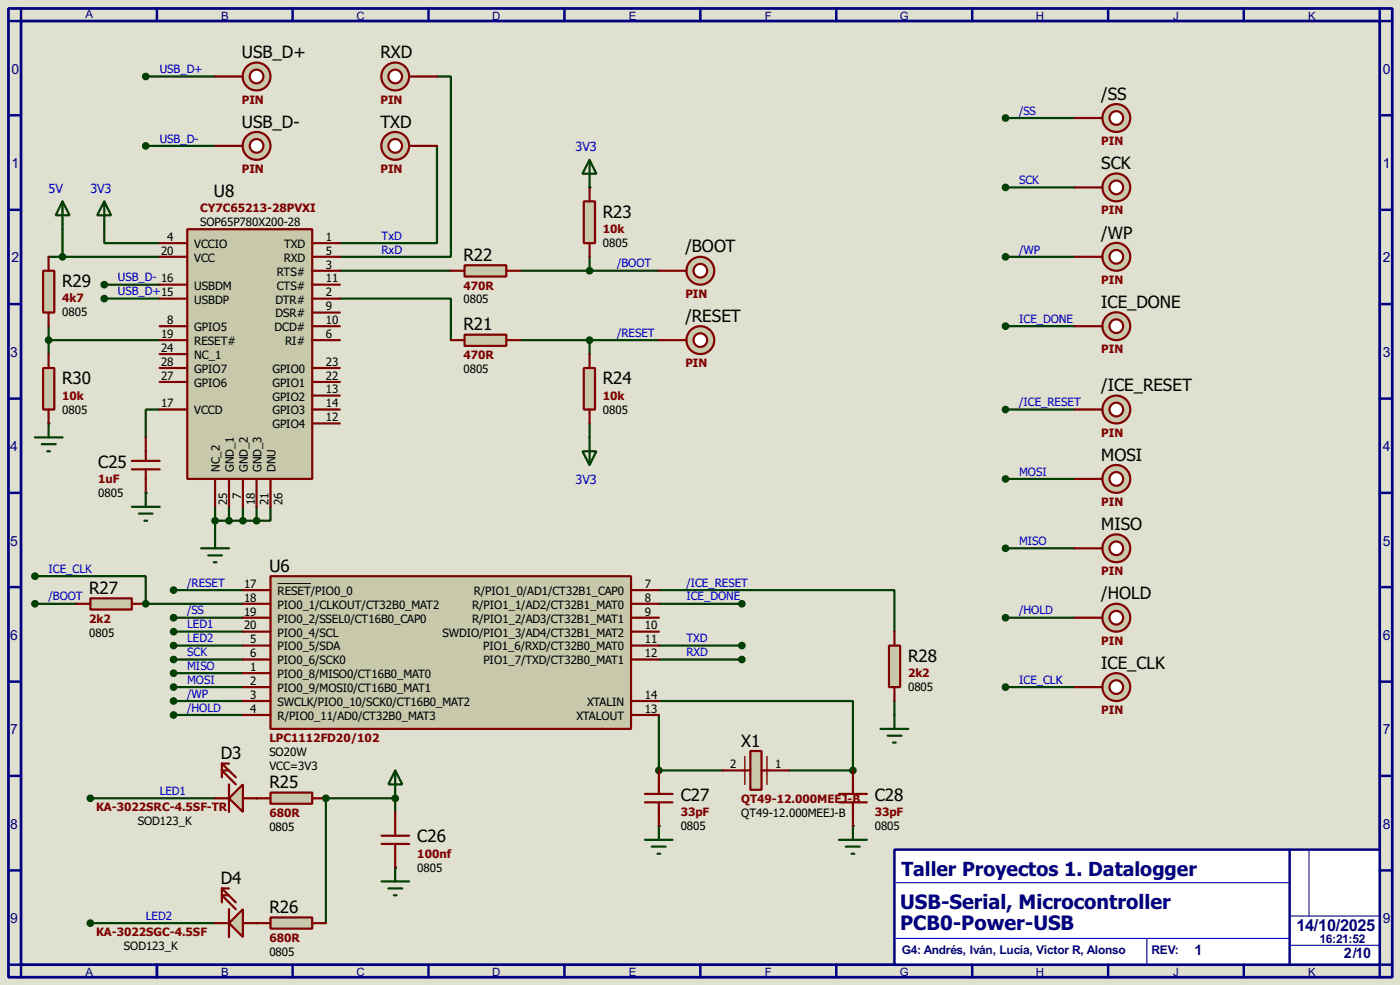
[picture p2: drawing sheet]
<svg xmlns="http://www.w3.org/2000/svg" width="256mm" height="180mm" viewBox="0 0 256 180" stroke-linecap="round" stroke-linejoin="round" font-family="sans-serif">
<path d="M0 0h256.5v180.3h-256.5z" fill="#e0e0d0"/>
<path d="M1.6 1.6h253.5v177.3h-253.5zM3.9 3.9h248.9v172.7h-248.9z" fill="none" stroke="#000080" stroke-width=".5"/>
<path d="M3.9 1.6v2.3h-2.3M28.8 1.6v2.3" fill="none" stroke="#000080" stroke-width=".45"/>
<path d="M163.9 155.5h88.9v21.1h-88.9z" fill="#fff" stroke="#000080" stroke-width=".45"/>
<g fill="none" stroke="#000080" stroke-width=".45">
<path d="M53.6 1.6v2.3M78.5 1.6v2.3M103.4 1.6v2.3M128.3 1.6v2.3M153.2 1.6v2.3M178.1 1.6v2.3M203 1.6v2.3M227.9 1.6v2.3M252.8 1.6v2.3h2.3M1.6 21.1h2.3M1.6 38.4h2.3M252.8 21.1h2.3"/>
<path d="M252.8 38.4h2.3M1.6 55.7h2.3M252.8 55.7h2.3M1.6 73h2.3M252.8 73h2.3M1.6 90.2h2.3M252.8 90.2h2.3M1.6 107.5h2.3M252.8 107.5h2.3M1.6 124.8h2.3M252.8 124.8h2.3M1.6 142h2.3"/>
<path d="M1.6 159.3h2.3M236.3 155.5v21.1M252.8 142h2.3M252.8 159.3h2.3M1.6 176.6h2.3v2.3M28.8 176.6v2.3M53.6 176.6v2.3M78.5 176.6v2.3M103.4 176.6v2.3M128.3 176.6v2.3M153.2 176.6v2.3M178.1 176.6v2.3"/>
<path d="M203 176.6v2.3M227.9 176.6v2.3M255.1 176.6h-2.3v2.3"/>
</g>
<path d="M239.8 155.5v12.2M163.9 171.8h72.4M164.1 161.6h71.9M210.1 171.8v4.8M236.3 167.7h16.2M236.3 173h16.5" fill="none" stroke="#0000c0" stroke-width=".2"/>
<path d="M120.7 108h43.2v7.6M163.9 128.3v2.6" fill="none" stroke="#004000" stroke-width=".4"/>
<circle cx="8.9" cy="77.5" r=".2" fill="#004000"/>
<path d="M120.7 128.3h35.6v12.7M120.7 130.9v10.1" fill="none" stroke="#004000" stroke-width=".4"/>
<g fill="#004000">
<circle cx="120.7" cy="151.2" r=".2"/>
<circle cx="120.7" cy="141" r=".2"/>
<circle cx="156.3" cy="151.2" r=".2"/>
<circle cx="156.3" cy="141" r=".2"/>
</g>
<path d="M26.7 14h12.7M26.7 26.7h12.7M6.4 110.5h7.6" fill="none" stroke="#004000" stroke-width=".4"/>
<circle cx="26.7" cy="110.5" r=".2" fill="#004000"/>
<g fill="none" stroke="#004000" stroke-width=".4">
<path d="M6.4 105.5h20.3v5h17.8M31.8 108h12.7M31.8 113.1h12.7M31.8 115.6h12.7M31.8 118.2h12.7M120.7 110.5h15.2M120.7 118.2h15.2M31.8 120.7h12.7M31.8 123.2h12.7M31.8 125.8h12.7M31.8 130.9h12.7M31.8 128.3h12.7"/>
<path d="M120.7 120.7h15.2"/>
</g>
<g fill="#004000">
<circle cx="47" cy="146.1" r=".2"/>
<circle cx="47" cy="169" r=".2"/>
</g>
<path d="M59.7 146.1v22.9" fill="none" stroke="#004000" stroke-width=".4"/>
<g fill="#004000">
<circle cx="59.7" cy="146.1" r=".2"/>
<circle cx="72.4" cy="146.1" r=".2"/>
</g>
<path d="M59.7 146.1h12.7" fill="none" stroke="#004000" stroke-width=".4"/>
<circle cx="72.4" cy="158.8" r=".2" fill="#004000"/>
<path d="M11.5 42v5h-2.6M95.3 62.3h25.4M108 62.3v2.5M108 77.5v2.6M72.4 146.1v2.5" fill="none" stroke="#004000" stroke-width=".4"/>
<circle cx="108" cy="34.3" r=".2" fill="#004000"/>
<path d="M80.1 14h2.5v33h-20.3M80.1 26.7v17.8h-17.8M11.5 47h17.8M19.1 42v2.5h10.2M62.3 54.7h20.3v7.6M62.3 49.6h20.3M29.3 75h-2.6v5.1" fill="none" stroke="#004000" stroke-width=".4"/>
<circle cx="26.7" cy="90.2" r=".2" fill="#004000"/>
<g fill="none" stroke="#004000" stroke-width=".4">
<path d="M184.2 21.6h12.7M184.2 34.3h12.7M8.9 59.7v5.1M19.1 54.7h10.2M19.1 52.1h10.2M95.3 49.6h25.4M108 47v2.6M184.2 47h12.7M184.2 59.7h12.7M8.9 62.3h20.4M184.2 75h12.7M39.4 92.8v5"/>
<path d="M39.4 95.3h7.6M42 92.8v2.5M44.5 92.8v2.5M47 92.8v2.5M49.6 92.8v2.5h-2.6M184.2 87.7h12.7M184.2 100.4h12.7M184.2 113.1h12.7M184.2 125.8h12.7M16.6 146.1h22.8M120.7 141h11.7M144.6 141h11.7"/>
<path d="M16.6 169h22.8"/>
</g>
<circle cx="47" cy="14" r="2.55" fill="#c8c8aa" stroke="#800000" stroke-width=".4"/>
<circle cx="47" cy="14" r="1.25" fill="#feffff" stroke="#800000" stroke-width=".4"/>
<path d="M39.4 14h5.1" fill="none" stroke="#800000" stroke-width=".4"/>
<circle cx="47" cy="26.7" r="2.55" fill="#c8c8aa" stroke="#800000" stroke-width=".4"/>
<circle cx="47" cy="26.7" r="1.25" fill="#feffff" stroke="#800000" stroke-width=".4"/>
<path d="M39.4 26.7h5.1" fill="none" stroke="#800000" stroke-width=".4"/>
<path d="M49.6 105.5h66v27.9h-66z" fill="#c8c8aa" stroke="#800000" stroke-width=".4"/>
<g fill="none" stroke="#800000" stroke-width=".4">
<path d="M44.5 110.5h5.1M44.5 108h5.1M44.5 113.1h5.1M44.5 115.6h5.1M44.5 118.2h5.1M115.6 110.5h5.1M115.6 108h5.1M115.6 113.1h5.1M115.6 115.6h5.1M115.6 118.2h5.1M44.5 120.7h5.1M44.5 123.2h5.1"/>
<path d="M44.5 125.8h5.1M44.5 128.3h5.1M44.5 130.9h5.1M115.6 120.7h5.1M115.6 128.3h5.1M115.6 130.9h5.1"/>
</g>
<path d="M50.9 106.8h6.1" fill="none" stroke="#000" stroke-width=".18"/>
<path d="M16.6 109.5h7.6v2.1h-7.6z" fill="#c8c8aa" stroke="#800000" stroke-width=".4"/>
<path d="M14 110.5h2.6M24.2 110.5h2.5" fill="none" stroke="#800000" stroke-width=".4"/>
<path d="M162.9 118.2h2v7.6h-2z" fill="#c8c8aa" stroke="#800000" stroke-width=".4"/>
<path d="M163.9 115.6v2.6M163.9 125.8v2.5" fill="none" stroke="#800000" stroke-width=".4"/>
<path d="M8.9 77.5v2.6M6.4 80.1h5.1M7.7 81.3h2.5M8.7 82.6h.5M161.3 133.4h5.1M162.6 134.7h2.6M163.6 135.9h.5M163.9 130.9v2.5" fill="none" stroke="#004000" stroke-width=".4"/>
<path d="M7.9 67.4h2.1v7.6h-2.1z" fill="#c8c8aa" stroke="#800000" stroke-width=".4"/>
<path d="M8.9 64.8v2.6M8.9 75v2.5" fill="none" stroke="#800000" stroke-width=".4"/>
<path d="M11.5 36.9l1.3 2.5h-2.6zM11.5 36.9v5.1" fill="none" stroke="#004000" stroke-width=".4"/>
<path d="M7.9 49.6h2.1v7.6h-2.1z" fill="#c8c8aa" stroke="#800000" stroke-width=".4"/>
<path d="M8.9 47v2.6M8.9 57.2v2.5M118.2 146.9h5M118.2 145.3h5M120.7 141v4.3M120.7 146.9v4.3M153.7 146.9h5.1M153.7 145.3h5.1M156.3 141v4.3M156.3 146.9v4.3" fill="none" stroke="#800000" stroke-width=".4"/>
<g fill="#004000" stroke="#004000" stroke-width=".4">
<circle cx="120.7" cy="141" r=".5"/>
<circle cx="156.2" cy="141" r=".5"/>
<circle cx="26.7" cy="14" r=".5"/>
<circle cx="26.7" cy="26.7" r=".5"/>
<circle cx="6.4" cy="110.5" r=".5"/>
<circle cx="26.7" cy="110.5" r=".5"/>
<circle cx="6.4" cy="105.5" r=".5"/>
<circle cx="31.8" cy="108" r=".5"/>
<circle cx="31.8" cy="113.1" r=".5"/>
<circle cx="31.8" cy="115.6" r=".5"/>
<circle cx="31.8" cy="118.2" r=".5"/>
<circle cx="31.8" cy="120.7" r=".5"/>
<circle cx="31.8" cy="123.2" r=".5"/>
<circle cx="31.8" cy="125.8" r=".5"/>
<circle cx="31.8" cy="130.9" r=".5"/>
<circle cx="31.8" cy="128.3" r=".5"/>
<circle cx="135.9" cy="118.2" r=".5"/>
<circle cx="135.9" cy="120.7" r=".5"/>
<circle cx="135.9" cy="110.5" r=".5"/>
</g>
<path d="M118.2 153.7h5M119.4 155h2.6M120.5 156.3h.5M120.7 151.2v2.5M153.7 153.7h5.1M155 155h2.5M156 156.3h.5M156.3 151.2v2.5" fill="none" stroke="#004000" stroke-width=".4"/>
<path d="M44.5 143.6v5l-2.5-2.5z" fill="#c8c8aa" stroke="#800000" stroke-width=".4"/>
<path d="M40.7 139.8l2.5 2.5M40.7 139.8h1.3M40.7 139.8v2.5M39.4 146.1h2.6M42 143.6v5M42 141h-1.3l2.5 2.6M44.5 146.1h2.5" fill="none" stroke="#800000" stroke-width=".4"/>
<path d="M49.6 145.1h7.6v2h-7.6z" fill="#c8c8aa" stroke="#800000" stroke-width=".4"/>
<path d="M47 146.1h2.6M57.2 146.1h2.5" fill="none" stroke="#800000" stroke-width=".4"/>
<path d="M49.6 167.9h7.6v2.1h-7.6z" fill="#c8c8aa" stroke="#800000" stroke-width=".4"/>
<path d="M47 169h2.6M57.2 169h2.5" fill="none" stroke="#800000" stroke-width=".4"/>
<path d="M44.5 166.4v5.1l-2.5-2.5z" fill="#c8c8aa" stroke="#800000" stroke-width=".4"/>
<path d="M69.9 154.5h5.1M69.9 153h5.1M72.4 148.6v4.4M72.4 154.5v4.3M39.4 169h2.6M40.7 162.6l2.5 2.6M40.7 162.6h1.3M40.7 162.6v2.6M42 166.4v5.1M42 163.9h-1.3l2.5 2.5M44.5 169h2.5" fill="none" stroke="#800000" stroke-width=".4"/>
<g fill="#004000" stroke="#004000" stroke-width=".4">
<circle cx="59.7" cy="146.1" r=".5"/>
<circle cx="72.4" cy="146.1" r=".5"/>
<circle cx="11.4" cy="47" r=".5"/>
</g>
<path d="M19.1 36.9l1.3 2.5h-2.6zM19.1 36.9v5.1M72.4 141l1.3 2.6h-2.5zM72.4 141v5.1M72.4 158.8v2.5M69.9 161.3h5.1M71.2 162.6h2.5M72.2 163.9h.5" fill="none" stroke="#004000" stroke-width=".4"/>
<circle cx="72.4" cy="14" r="2.55" fill="#c8c8aa" stroke="#800000" stroke-width=".4"/>
<circle cx="72.4" cy="14" r="1.25" fill="#feffff" stroke="#800000" stroke-width=".4"/>
<path d="M75 14h5.1" fill="none" stroke="#800000" stroke-width=".4"/>
<circle cx="72.4" cy="26.7" r="2.55" fill="#c8c8aa" stroke="#800000" stroke-width=".4"/>
<circle cx="72.4" cy="26.7" r="1.25" fill="#feffff" stroke="#800000" stroke-width=".4"/>
<path d="M75 26.7h5.1" fill="none" stroke="#800000" stroke-width=".4"/>
<path d="M85.1 48.6h7.7v2h-7.7z" fill="#c8c8aa" stroke="#800000" stroke-width=".4"/>
<path d="M82.6 49.6h2.5M92.8 49.6h2.5" fill="none" stroke="#800000" stroke-width=".4"/>
<path d="M85.1 61.3h7.7v2h-7.7z" fill="#c8c8aa" stroke="#800000" stroke-width=".4"/>
<path d="M82.6 62.3h2.5M92.8 62.3h2.5" fill="none" stroke="#800000" stroke-width=".4"/>
<circle cx="128.3" cy="49.6" r="2.55" fill="#c8c8aa" stroke="#800000" stroke-width=".4"/>
<circle cx="128.3" cy="49.6" r="1.25" fill="#feffff" stroke="#800000" stroke-width=".4"/>
<path d="M120.7 49.6h5.1" fill="none" stroke="#800000" stroke-width=".4"/>
<circle cx="128.3" cy="62.3" r="2.55" fill="#c8c8aa" stroke="#800000" stroke-width=".4"/>
<circle cx="128.3" cy="62.3" r="1.25" fill="#feffff" stroke="#800000" stroke-width=".4"/>
<path d="M120.7 62.3h5.1" fill="none" stroke="#800000" stroke-width=".4"/>
<path d="M107 36.9h2v7.6h-2z" fill="#c8c8aa" stroke="#800000" stroke-width=".4"/>
<path d="M108 34.3v2.6M108 44.5v2.5" fill="none" stroke="#800000" stroke-width=".4"/>
<path d="M107 67.4h2v7.6h-2z" fill="#c8c8aa" stroke="#800000" stroke-width=".4"/>
<path d="M108 64.8v2.6M108 75v2.5M24.2 84.4h5.1M24.2 85.9h5.1M26.7 80.1v4.3M26.7 85.9v4.3" fill="none" stroke="#800000" stroke-width=".4"/>
<path d="M108 29.3l1.3 2.5h-2.6zM108 29.3v5M39.4 97.8v2.6M106.7 82.6h2.6l-1.3 2.5zM108 80.1v5M36.9 100.4h5.1M38.2 101.7h2.5M39.2 102.9h.5" fill="none" stroke="#004000" stroke-width=".4"/>
<circle cx="108" cy="62.3" r=".5" fill="#004000" stroke="#004000" stroke-width=".4"/>
<path d="M34.3 42h22.9v45.7h-22.9z" fill-rule="evenodd" fill="#c8c8aa" stroke="#800000" stroke-width=".4"/>
<g fill="none" stroke="#800000" stroke-width=".4">
<path d="M29.3 44.5h5M29.3 54.7h5M29.3 47h5M29.3 59.7h5M29.3 52.1h5M57.2 44.5h5.1M57.2 54.7h5.1M57.2 49.6h5.1M57.2 47h5.1M57.2 59.7h5.1M57.2 57.2h5.1M57.2 52.1h5.1"/>
<path d="M29.3 62.3h5M29.3 75h5M29.3 67.4h5M29.3 69.9h5M29.3 64.8h5M57.2 62.3h5.1M57.2 77.5h5.1M57.2 72.4h5.1M57.2 75h5.1M57.2 67.4h5.1M57.2 69.9h5.1M39.4 87.7v5.1"/>
<path d="M42 87.7v5.1M44.5 87.7v5.1M47 87.7v5.1M49.6 87.7v5.1"/>
</g>
<path d="M24.2 92.8h5.1M25.5 94h2.5M26.5 95.3h.5M26.7 90.2v2.6" fill="none" stroke="#004000" stroke-width=".4"/>
<circle cx="204.5" cy="21.6" r="2.55" fill="#c8c8aa" stroke="#800000" stroke-width=".4"/>
<circle cx="204.5" cy="21.6" r="1.25" fill="#feffff" stroke="#800000" stroke-width=".4"/>
<path d="M196.9 21.6h5.1" fill="none" stroke="#800000" stroke-width=".4"/>
<circle cx="204.5" cy="34.3" r="2.55" fill="#c8c8aa" stroke="#800000" stroke-width=".4"/>
<circle cx="204.5" cy="34.3" r="1.25" fill="#feffff" stroke="#800000" stroke-width=".4"/>
<path d="M196.9 34.3h5.1" fill="none" stroke="#800000" stroke-width=".4"/>
<g fill="#004000" stroke="#004000" stroke-width=".4">
<circle cx="184.2" cy="21.6" r=".5"/>
<circle cx="184.2" cy="34.3" r=".5"/>
</g>
<circle cx="204.5" cy="47" r="2.55" fill="#c8c8aa" stroke="#800000" stroke-width=".4"/>
<circle cx="204.5" cy="47" r="1.25" fill="#feffff" stroke="#800000" stroke-width=".4"/>
<path d="M196.9 47h5.1" fill="none" stroke="#800000" stroke-width=".4"/>
<circle cx="204.5" cy="59.7" r="2.55" fill="#c8c8aa" stroke="#800000" stroke-width=".4"/>
<circle cx="204.5" cy="59.7" r="1.25" fill="#feffff" stroke="#800000" stroke-width=".4"/>
<path d="M196.9 59.7h5.1" fill="none" stroke="#800000" stroke-width=".4"/>
<g fill="#004000" stroke="#004000" stroke-width=".4">
<circle cx="184.2" cy="47" r=".5"/>
<circle cx="184.2" cy="59.7" r=".5"/>
</g>
<circle cx="204.5" cy="75" r="2.55" fill="#c8c8aa" stroke="#800000" stroke-width=".4"/>
<circle cx="204.5" cy="75" r="1.25" fill="#feffff" stroke="#800000" stroke-width=".4"/>
<path d="M196.9 75h5.1" fill="none" stroke="#800000" stroke-width=".4"/>
<circle cx="204.5" cy="87.7" r="2.55" fill="#c8c8aa" stroke="#800000" stroke-width=".4"/>
<circle cx="204.5" cy="87.7" r="1.25" fill="#feffff" stroke="#800000" stroke-width=".4"/>
<path d="M196.9 87.7h5.1" fill="none" stroke="#800000" stroke-width=".4"/>
<g fill="#004000" stroke="#004000" stroke-width=".4">
<circle cx="184.2" cy="75" r=".5"/>
<circle cx="184.2" cy="87.7" r=".5"/>
</g>
<circle cx="204.5" cy="100.4" r="2.55" fill="#c8c8aa" stroke="#800000" stroke-width=".4"/>
<circle cx="204.5" cy="100.4" r="1.25" fill="#feffff" stroke="#800000" stroke-width=".4"/>
<path d="M196.9 100.4h5.1" fill="none" stroke="#800000" stroke-width=".4"/>
<circle cx="204.5" cy="113.1" r="2.55" fill="#c8c8aa" stroke="#800000" stroke-width=".4"/>
<circle cx="204.5" cy="113.1" r="1.25" fill="#feffff" stroke="#800000" stroke-width=".4"/>
<path d="M196.9 113.1h5.1" fill="none" stroke="#800000" stroke-width=".4"/>
<g fill="#004000" stroke="#004000" stroke-width=".4">
<circle cx="184.2" cy="100.4" r=".5"/>
<circle cx="184.2" cy="113.1" r=".5"/>
</g>
<circle cx="204.5" cy="125.8" r="2.55" fill="#c8c8aa" stroke="#800000" stroke-width=".4"/>
<circle cx="204.5" cy="125.8" r="1.25" fill="#feffff" stroke="#800000" stroke-width=".4"/>
<path d="M196.9 125.8h5.1" fill="none" stroke="#800000" stroke-width=".4"/>
<g fill="#004000" stroke="#004000" stroke-width=".4">
<circle cx="184.2" cy="125.8" r=".5"/>
<circle cx="16.5" cy="146.1" r=".5"/>
<circle cx="16.5" cy="169" r=".5"/>
<circle cx="108" cy="49.6" r=".5"/>
</g>
<path d="M137.5 137.5h2v7.1h-2z" fill-rule="evenodd" fill="#c8c8aa" stroke="#800000" stroke-width=".4"/>
<path d="M136.5 138.5v5.1M140.5 138.5v5.1M135.9 141h.6M140.5 141h.5" fill="none" stroke="#800000" stroke-width=".25"/>
<path d="M132.4 141h5.1M139.5 141h5.1" fill="none" stroke="#800000" stroke-width=".4"/>
<g fill="#004000" stroke="#004000" stroke-width=".4">
<circle cx="19.1" cy="54.7" r=".5"/>
<circle cx="19.1" cy="52.1" r=".5"/>
<circle cx="8.9" cy="62.3" r=".5"/>
<circle cx="39.4" cy="95.3" r=".5"/>
<circle cx="41.9" cy="95.3" r=".5"/>
<circle cx="44.5" cy="95.3" r=".5"/>
<circle cx="47" cy="95.3" r=".5"/>
</g>
<g font-size="4.4" fill="#000080">
<text x="164.9" y="166.5">USB-Serial, Microcontroller</text>
<text x="164.9" y="170.3">PCB0-Power-USB</text>
</g>
<text font-size="4.3" fill="#000080" x="165.2" y="160.3">Taller Proyectos 1. Datalogger</text>
<g font-size="3.8">
<text x="44.3" y="10.6">USB_D+</text>
<text x="69.7" y="10.6">RXD</text>
<text x="44.3" y="23.3">USB_D-</text>
<text x="69.7" y="23.3">TXD</text>
<text x="201.8" y="18.3">/SS</text>
<text x="201.8" y="31">SCK</text>
<text x="39.2" y="36">U8</text>
<text x="110.5" y="39.9">R23</text>
<text x="84.9" y="47.8">R22</text>
<text x="125.6" y="46.2">/BOOT</text>
<text x="201.8" y="43.7">/WP</text>
<text x="11.4" y="52.6">R29</text>
<text x="125.6" y="58.9">/RESET</text>
<text x="201.8" y="56.4">ICE_DONE</text>
<text x="84.9" y="60.5">R21</text>
<text x="11.4" y="70.4">R30</text>
<text x="110.5" y="70.4">R24</text>
<text x="201.8" y="71.6">/ICE_RESET</text>
<text x="18" y="85.6">C25</text>
<text x="201.8" y="84.3">MOSI</text>
<text x="201.8" y="97">MISO</text>
<text x="49.4" y="104.7">U6</text>
<text x="16.4" y="108.7">R27</text>
<text x="201.8" y="109.7">/HOLD</text>
<text x="166.4" y="121.2">R28</text>
<text x="201.8" y="122.4">ICE_CLK</text>
<text x="135.8" y="136.7">X1</text>
<text x="40.5" y="139">D3</text>
<text x="49.4" y="144.3">R25</text>
<text x="124.7" y="146.6">C27</text>
<text x="160.3" y="146.6">C28</text>
<text x="76.5" y="154.2">C26</text>
<text x="40.5" y="161.8">D4</text>
<text x="49.4" y="167.1">R26</text>
</g>
<text font-size="3.4" fill="#000080" x="237.5" y="170.3">14/10/2025</text>
<g font-size="3" fill="#000080">
<text x="218.8" y="174.8">1</text>
<text x="246.2" y="175.3">2/10</text>
</g>
<g font-size="2.9" fill="#000080">
<text x="2.1" y="13.5">0</text>
<text x="253.4" y="13.5">0</text>
<text x="2.1" y="30.7">1</text>
<text x="253.4" y="30.7">1</text>
<text x="2.1" y="48">2</text>
<text x="253.4" y="48">2</text>
<text x="1.9" y="65.3">3</text>
<text x="253.4" y="65.3">3</text>
<text x="1.9" y="82.5">4</text>
<text x="253.4" y="82.5">4</text>
<text x="1.9" y="99.9">5</text>
<text x="253.4" y="99.9">5</text>
<text x="1.9" y="117.1">6</text>
<text x="253.4" y="117.1">6</text>
<text x="1.9" y="134.4">7</text>
<text x="253.4" y="134.4">7</text>
<text x="1.9" y="151.7">8</text>
<text x="253.4" y="151.7">8</text>
<text x="1.9" y="168.9">9</text>
<text x="253.4" y="168.9">9</text>
</g>
<g font-size="2.8" fill="#00f">
<text x="105.5" y="27.7">3V3</text>
<text x="8.9" y="35.3">5V</text>
<text x="16.6" y="35.3">3V3</text>
<text x="105.5" y="88.7">3V3</text>
</g>
<g font-size="2.6" fill="#00f">
<text x="29.3" y="13.4">USB_D+</text>
<text x="186.7" y="21">/SS</text>
<text x="29.3" y="26.1">USB_D-</text>
<text x="186.7" y="33.7">SCK</text>
<text x="69.9" y="43.9">TxD</text>
<text x="69.9" y="46.4">RxD</text>
<text x="186.7" y="46.4">/WP</text>
<text x="21.6" y="51.5">USB_D- 16</text>
<text x="113.1" y="49">/BOOT</text>
<text x="21.6" y="54">USB_D+15</text>
<text x="186.7" y="59.1">ICE_DONE</text>
<text x="113.1" y="61.7">/RESET</text>
<text x="186.7" y="74.4">/ICE_RESET</text>
<text x="186.7" y="87.1">MOSI</text>
<text x="186.7" y="99.8">MISO</text>
<text x="8.9" y="104.9">ICE_CLK</text>
<text x="34.3" y="107.4">/RESET</text>
<text x="125.8" y="107.4">/ICE_RESET</text>
<text x="8.9" y="109.9">/BOOT</text>
<text x="34.3" y="112.5">/SS</text>
<text x="125.8" y="109.9">ICE_DONE</text>
<text x="186.7" y="112.5">/HOLD</text>
<text x="34.3" y="115">LED1</text>
<text x="34.3" y="117.6">LED2</text>
<text x="125.8" y="117.6">TXD</text>
<text x="34.3" y="120.1">SCK</text>
<text x="34.3" y="122.6">MISO</text>
<text x="34.3" y="125.2">MOSI</text>
<text x="125.8" y="120.1">RXD</text>
<text x="186.7" y="125.2">ICE_CLK</text>
<text x="34.3" y="130.3">/HOLD</text>
<text x="34.3" y="127.7">/WP</text>
<text x="29.3" y="145.5">LED1</text>
<text x="26.7" y="168.4">LED2</text>
</g>
<g font-size="2.6" fill="#800000">
<text x="44.3" y="19">PIN</text>
<text x="69.7" y="19">PIN</text>
<text x="201.8" y="26.6">PIN</text>
<text x="44.3" y="31.7">PIN</text>
<text x="69.7" y="31.7">PIN</text>
<text x="36.7" y="38.8">CY7C65213-28PVXI</text>
<text x="201.8" y="39.3">PIN</text>
<text x="110.5" y="42.7">10k</text>
<text x="84.9" y="53">470R</text>
<text x="201.8" y="52">PIN</text>
<text x="11.4" y="55.4">4k7</text>
<text x="125.6" y="54.5">PIN</text>
<text x="84.9" y="65.7">470R</text>
<text x="201.8" y="64.7">PIN</text>
<text x="125.6" y="67.2">PIN</text>
<text x="11.4" y="73.2">10k</text>
<text x="110.5" y="73.2">10k</text>
<text x="201.8" y="79.9">PIN</text>
<text x="18" y="88.4">1uF</text>
<text x="201.8" y="92.6">PIN</text>
<text x="201.8" y="105.3">PIN</text>
<text x="16.4" y="114">2k2</text>
<text x="201.8" y="118">PIN</text>
<text x="166.4" y="124">2k2</text>
<text x="201.8" y="130.7">PIN</text>
<text x="49.4" y="135.8">LPC1112FD20/102</text>
<text x="17.6" y="148.5">KA-3022SRC-4.5SF-TR</text>
<text x="49.4" y="149.5">680R</text>
<text x="124.7" y="149.4">33pF</text>
<text x="135.8" y="147">QT49-12.000MEEJ-B</text>
<text x="160.3" y="149.4">33pF</text>
<text x="76.5" y="157">100nf</text>
<text x="17.6" y="171.4">KA-3022SGC-4.5SF</text>
<text x="49.4" y="172.4">680R</text>
</g>
<g font-size="2.6">
<text x="36.7" y="41.4">SOP65P780X200-28</text>
<text x="29.5" y="46.6">20</text>
<text x="30.7" y="44.1">4</text>
<text x="35.6" y="45.4">VCCIO</text>
<text x="35.6" y="47.9">VCC</text>
<text x="52" y="47.9">RXD</text>
<text x="52.1" y="45.4">TXD</text>
<text x="59.7" y="44.1">1</text>
<text x="59.7" y="46.6">5</text>
<text x="110.5" y="45.2">0805</text>
<text x="35.6" y="53">USBDM</text>
<text x="50.7" y="50.4">RTS#</text>
<text x="50.7" y="53">CTS#</text>
<text x="59.7" y="49.2">3</text>
<text x="59.7" y="51.7">11</text>
<text x="11.4" y="57.9">0805</text>
<text x="30.7" y="59.3">8</text>
<text x="35.6" y="55.6">USBDP</text>
<text x="50.4" y="55.6">DTR#</text>
<text x="50.5" y="58.1">DSR#</text>
<text x="59.7" y="54.3">2</text>
<text x="59.7" y="56.8">9</text>
<text x="59.7" y="59.3">10</text>
<text x="84.9" y="55.5">0805</text>
<text x="29.5" y="64.4">24</text>
<text x="29.5" y="61.9">19</text>
<text x="35.6" y="60.6">GPIO5</text>
<text x="35.6" y="65.7">NC_1</text>
<text x="35.6" y="63.1">RESET#</text>
<text x="50.3" y="60.6">DCD#</text>
<text x="52.3" y="63.1">RI#</text>
<text x="59.7" y="61.9">6</text>
<text x="29.5" y="67">28</text>
<text x="29.5" y="69.5">27</text>
<text x="35.6" y="68.3">GPIO7</text>
<text x="35.6" y="70.8">GPIO6</text>
<text x="49.9" y="68.3">GPIO0</text>
<text x="49.9" y="70.8">GPIO1</text>
<text x="59.7" y="72">13</text>
<text x="59.7" y="67">23</text>
<text x="59.7" y="69.5">22</text>
<text x="84.9" y="68.2">0805</text>
<text x="11.4" y="75.7">0805</text>
<text x="29.5" y="74.6">17</text>
<text x="35.6" y="75.8">VCCD</text>
<text x="49.9" y="73.3">GPIO2</text>
<text x="49.9" y="75.8">GPIO3</text>
<text x="59.7" y="77.1">12</text>
<text x="59.7" y="74.6">14</text>
<text x="110.5" y="75.7">0805</text>
<text x="49.9" y="78.4">GPIO4</text>
<text x="40.3" y="86.4" transform="rotate(-90 40.3 86.4)">NC_2</text>
<text x="42.9" y="86.4" transform="rotate(-90 42.9 86.4)">GND_1</text>
<text x="45.4" y="86.4" transform="rotate(-90 45.4 86.4)">GND_2</text>
<text x="47.9" y="86.4" transform="rotate(-90 47.9 86.4)">GND_3</text>
<text x="50.4" y="86.4" transform="rotate(-90 50.4 86.4)">DNU</text>
<text x="18" y="91">0805</text>
<text x="41.6" y="92.5" transform="rotate(-90 41.6 92.5)">25</text>
<text x="44.1" y="91.4" transform="rotate(-90 44.1 91.4)">7</text>
<text x="46.7" y="92.5" transform="rotate(-90 46.7 92.5)">18</text>
<text x="49.2" y="92.5" transform="rotate(-90 49.2 92.5)">21</text>
<text x="51.8" y="92.5" transform="rotate(-90 51.8 92.5)">26</text>
<text x="44.7" y="107.6">17</text>
<text x="118.2" y="107.6">7</text>
<text x="44.7" y="110.1">18</text>
<text x="44.7" y="112.7">19</text>
<text x="50.9" y="111.4">PIO0_1/CLKOUT/CT32B0_MAT2</text>
<text x="50.9" y="108.9">RESET/PIO0_0</text>
<text x="50.9" y="114">PIO0_2/SSEL0/CT16B0_CAP0</text>
<text x="86.5" y="111.4">R/PIO1_1/AD2/CT32B1_MAT0</text>
<text x="86.5" y="114">R/PIO1_2/AD3/CT32B1_MAT1</text>
<text x="86.8" y="108.9">R/PIO1_0/AD1/CT32B1_CAP0</text>
<text x="118.2" y="110.1">8</text>
<text x="118.2" y="112.7">9</text>
<text x="16.4" y="116.5">0805</text>
<text x="44.7" y="115.2">20</text>
<text x="45.9" y="117.8">5</text>
<text x="50.9" y="116.5">PIO0_4/SCL</text>
<text x="50.9" y="119.1">PIO0_5/SDA</text>
<text x="81.1" y="116.5">SWDIO/PIO1_3/AD4/CT32B1_MAT2</text>
<text x="88.5" y="119.1">PIO1_6/RXD/CT32B0_MAT0</text>
<text x="118.2" y="115.2">10</text>
<text x="118.2" y="117.8">11</text>
<text x="45.9" y="120.3">6</text>
<text x="45.9" y="122.8">1</text>
<text x="45.9" y="125.4">2</text>
<text x="50.9" y="121.6">PIO0_6/SCK0</text>
<text x="50.9" y="124.1">PIO0_8/MISO0/CT16B0_MAT0</text>
<text x="88.6" y="121.6">PIO1_7/TXD/CT32B0_MAT1</text>
<text x="118.2" y="120.3">12</text>
<text x="45.9" y="127.9">3</text>
<text x="45.9" y="130.5">4</text>
<text x="50.9" y="126.7">PIO0_9/MOSI0/CT16B0_MAT1</text>
<text x="50.9" y="129.2">SWCLK/PIO0_10/SCK0/CT16B0_MAT2</text>
<text x="50.9" y="131.8">R/PIO0_11/AD0/CT32B0_MAT3</text>
<text x="105.6" y="131.8">XTALOUT</text>
<text x="107.6" y="129.2">XTALIN</text>
<text x="118.2" y="127.9">14</text>
<text x="118.2" y="130.5">13</text>
<text x="166.4" y="126.5">0805</text>
<text x="49.4" y="138.3">SO20W</text>
<text x="49.4" y="140.9">VCC=3V3</text>
<text x="133.8" y="140.6">2</text>
<text x="142" y="140.6">1</text>
<text x="135.8" y="149.5">QT49-12.000MEEJ-B</text>
<text x="25.3" y="151">SOD123_K</text>
<text x="49.4" y="152.1">0805</text>
<text x="124.7" y="151.9">0805</text>
<text x="160.3" y="151.9">0805</text>
<text x="76.5" y="159.5">0805</text>
<text x="22.7" y="173.9">SOD123_K</text>
<text x="49.4" y="174.9">0805</text>
</g>
<g font-size="2.5" fill="#000080">
<text x="241.8" y="172.6">16:21:52</text>
<text x="165.2" y="174.6">G4: Andrés, Iván, Lucía, Víctor R, Alonso</text>
<text x="210.9" y="174.6">REV:</text>
</g>
<g font-size="2.4" fill="#000080">
<text x="15.6" y="3.4">A</text>
<text x="40.5" y="3.6">B</text>
<text x="65.3" y="3.6">C</text>
<text x="90.2" y="3.6">D</text>
<text x="115.2" y="3.6">E</text>
<text x="140.1" y="3.6">F</text>
<text x="164.8" y="3.6">G</text>
<text x="189.8" y="3.6">H</text>
<text x="214.9" y="3.6">J</text>
<text x="239.6" y="3.6">K</text>
<text x="15.6" y="178.7">A</text>
<text x="40.5" y="178.7">B</text>
<text x="65.3" y="178.7">C</text>
<text x="90.2" y="178.7">D</text>
<text x="115.2" y="178.7">E</text>
<text x="140.1" y="178.7">F</text>
<text x="164.8" y="178.7">G</text>
<text x="189.8" y="178.7">H</text>
<text x="214.9" y="178.7">J</text>
<text x="239.6" y="178.7">K</text>
</g>
</svg>
